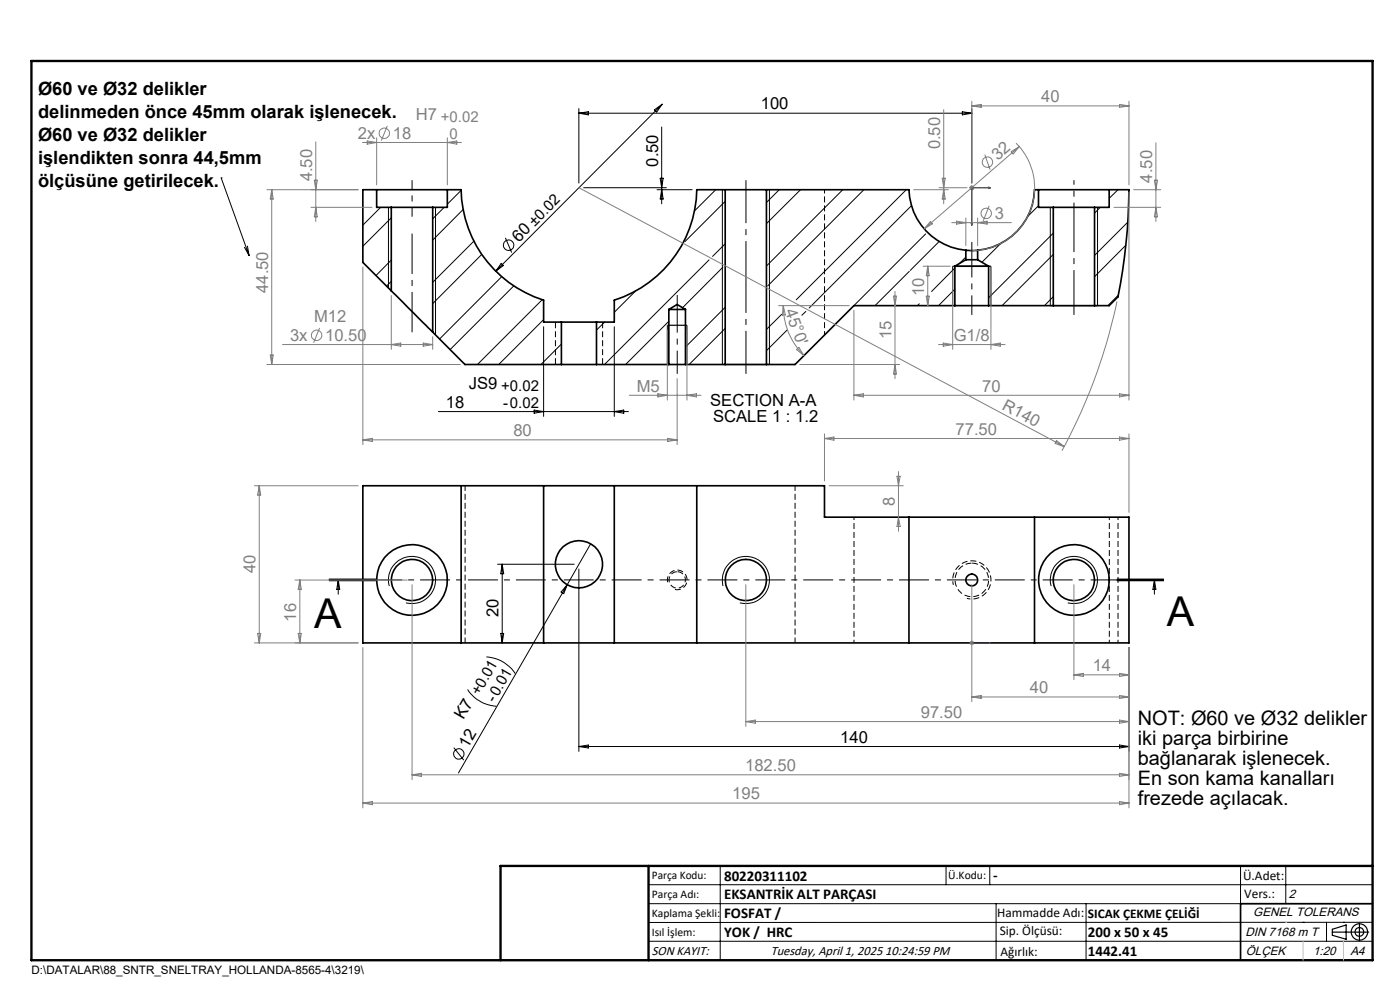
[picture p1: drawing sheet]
<svg xmlns="http://www.w3.org/2000/svg" width="297mm" height="210mm" viewBox="0 0 297 210" stroke-linecap="round" stroke-linejoin="round" font-family="sans-serif">
<path d="M117.8 68.3v9M127.8 77.3v-9M206.2 119.4a3.6 3.6 0 0 1 3.2 5.2 3.6 3.6 0 0 1-6 .6 3.6 3.6 0 0 1 2-5.7l.8-.1M143.1 125a2.08 2.08 0 0 0 2.6-1.8 2.08 2.08 0 0 0-2.2-2.3 2.08 2.08 0 0 0-1.8 2.7M143.7 121.3a1.75 1.75 0 0 1 1.6 2.4 1.75 1.75 0 0 1-2.9 .5 1.75 1.75 0 0 1 .7-2.9h.6" fill="none" stroke="#000" stroke-width=".21" stroke-dasharray="1.3 .6" stroke-dashoffset="-.1" stroke-linecap="butt"/>
<path d="M181.2 109.7v26.6M235.3 109.7v26.6M237.2 109.7v26.6" fill="none" stroke="#000" stroke-width=".21" stroke-dasharray="1.3 .6" stroke-dashoffset=".6" stroke-linecap="butt"/>
<path d="M168.7 103v33.3M98.7 136.3v-33.3" fill="none" stroke="#000" stroke-width=".21" stroke-dasharray="1.3 .6" stroke-dashoffset=".2" stroke-linecap="butt"/>
<g fill="none" stroke="#000" stroke-width=".35">
<path d="M79.9 40.2h15M79.9 40.2h-2.9v15.5l6 6M79.9 40.2v3.8h3.1M83 44h8.8M83 44v17.7M91.8 44v26.4M94.9 40.2h2.9a24.9 24.9 0 0 0 17.5 23.5v4.6h3.8M94.9 40.2v3.8h-3.1M153.8 40.2h8.8M153.8 40.2h-6a25.1 25.1 0 0 1-17.5 23.5v4.6h-3.8M153.8 40.2v37.1M162.6 40.2h30.2a13.3 13.3 0 0 0 12.1 12.9"/>
<path d="M162.6 40.2v37.1M202.6 56.5h7.1M202.6 56.5v8.3M204.9 53.1h2.5M204.9 55.1h2.5M204.9 53.1v2M204.9 55.1l-2.3 1.4M207.4 53.1v2M207.4 55.1l2.3 1.4M209.7 56.5v8.3M220.3 40.2h-.8a13.3 13.3 0 0 1-12.1 12.9M220.3 40.2h15"/>
<path d="M220.3 40.2v3.8h3.1M223.4 44h8.8M223.4 44v20.8M232.2 44v20.8M235.3 40.2h4.2a122.5 122.5 0 0 1-2.3 22.8l-1.9 1.8h-3.1M235.3 40.2v3.8h-3.1M83 61.7l8.8 8.7M91.8 70.4l6.8 6.9h20.5M119.1 77.3h7.4M119.1 68.3h7.4M119.1 68.3v9M126.5 68.3v9"/>
<path d="M126.5 77.3h15.4M141.9 65.6h3.5M141.9 77.3h3.5M141.9 65.6v11.7M141.9 65.6l1.8-1 1.7 1M145.4 65.6v11.7M145.4 77.3h8.4M153.8 77.3h8.8M202.6 64.8h7.1M202.6 64.8h-21.4l-12.5 12.5h-6.1M209.7 64.8h13.7M223.4 64.8h8.8"/>
<path d="M97.8 103h17.5M97.8 103h-20.8v33.4h20.8M97.8 103v33.4M115.3 103h15M115.3 103v33.4M130.3 103h17.5M130.3 103v33.4M147.8 103v33.4M147.8 103h27.1v6.7h17.9M192.8 109.7h26.7M192.8 109.7v26.7M219.5 109.7h20v26.7h-20"/>
<path d="M219.5 109.7v26.7M97.8 136.4h17.5M115.3 136.4h15M130.3 136.4h17.5M147.8 136.4h45M192.8 136.4h26.7M291.2 191.7h-28v12"/>
<circle cx="122.8" cy="119.7" r="5"/>
<circle cx="87.4" cy="123" r="7.5"/>
<circle cx="87.4" cy="123" r="4.4"/>
<circle cx="158.2" cy="123" r="4.4"/>
<circle cx="206.2" cy="123" r="1.26"/>
<circle cx="227.8" cy="123" r="7.5"/>
<circle cx="227.8" cy="123" r="4.4"/>
</g>
<path d="M174.9 40.2v30.9M205.1 126.9a4.1 4.1 0 0 0 5.1-3.5 4.1 4.1 0 0 0-4.4-4.4 4.1 4.1 0 0 0-3.5 5.1" fill="none" stroke="#000" stroke-width=".21" stroke-dasharray="1.3 .6" stroke-dashoffset=".5" stroke-linecap="butt"/>
<g fill="none" stroke="#000" stroke-width=".21">
<path d="M46.9 37.7h.1M46.9 37.7l5.9 16.5M122.8 23v15.8M122.8 24l2-.3v.7zM122.8 24h83.4M123.8 39.8h17.6M138.8 23.3l1.7-1.2-1.2 1.7zM140.1 37.8h.6l-.3 2zM140.4 26.9v16.3M140.5 22.1l-35.3 35.4M204.2 23.7l2 .3-2 .4zM206.2 23v15.8"/>
<path d="M51.9 52.4l.9 1.8M52.5 52.2l.3 2M80.8 44l-3.8 3.8M82.4 44v17.1M83 55.2l-3.2 3.2M83 46.2l-6 6M83 59.7l-1 1M92.4 44v27.1M94.2 44l-2.4 2.4M97.8 40.4l-2.9 2.9M98.2 44.4l-6.4 6.5M100.5 51.1l-8.7 8.8"/>
<path d="M102.2 54l-10.4 10.4M106.3 55.9l.5 .4-1.6 1.2zM106.4 58.7l-13.2 13.2M107.2 50.4l1.3 3.2M139.4 40.2h7.4M140.4 40.2l.3 2h-.6zM150.4 55.1l-22.2 22.2M151.8 40.2l-4.5 4.6M153.2 40.2v37.1M153.4 56.7l-8.6 8.6M153.8 51.7l-2.6 2.7M153.8 42.7l-8.5 8.6"/>
<path d="M163.2 40.2v37.1M165.3 40.2l-2.7 2.8M169.8 40.2l-7.2 7.2M178.8 40.2l-16.2 16.2M183.3 40.2l-20.4 20.4M192.3 40.2l-23.4 23.4M192.9 57.6l-7.3 7.2M193.4 43.6l-21.7 21.7M196.4 49.6l-15.2 15.2M199.2 51.2l-6.1 6.2M202.1 56.5v8.3M202.6 56.9l-5 4.9"/>
<path d="M204.9 54.5l-1.4 1.4M210.2 56.5v8.3M212.3 51.7l-4 3.9M220.3 43.6l-2.3 2.3M222.8 44v20.8M223.4 49.5l-13.7 13.7M223.4 54l-10.8 10.8M232.8 44v20.8M233.4 44l-1.2 1.2M237.2 40.2l-1.9 1.9M238.8 52l-6.6 6.7M239.3 47.1l-7.1 7.1"/>
<path d="M109 60.6l-13.5 13.5M115 63.6l-13.7 13.7M115.3 67.8l-9.5 9.5M115.3 69.3v19M119.1 73l-4.3 4.3M128.3 68.3l-1.8 1.7M130.3 69.3v19M134.8 61.7l-4.5 4.5M141.6 69v8.3M141.9 77.1l-.2 .2M141.9 68.1l-9.2 9.2M145.7 69v8.3"/>
<path d="M153.8 65.2l-8.4 8.4M153.8 69.7l-7.6 7.6M165.8 66.7l-3.2 3.2M167 69.9l-4.4 4.5M171 66.1l-.9 .8M195 64.4l-.4 .4M202.6 61.3l-3.5 3.5M223.4 62.9l-1.8 1.9M237.2 62.6l-2.2 2.2M93 87.3h40.3M113.3 87l2 .3-2 .4zM130.3 87.3l2-.3v.7z"/>
<path d="M105.6 119.7h16.2M106.5 119.7v16.7M106.5 119.7l.4 2h-.7zM125.3 115.3l-5 8.7M69.8 123h10M69.8 123.2h10M69.8 122.8h10M71.8 123v3M71.8 123l.3 2h-.7zM82.6 124.3a5 5 0 0 1 4.4-6.2 5 5 0 0 1 5.4 5.4 5 5 0 0 1-6.3 4.4M103.2 139.3a7.9 7.9 0 0 1 6.1 3.6M106.2 134.4h.7l-.4 2z"/>
<path d="M120.3 124l-23 40M120.3 124l-.7 1.9-.6-.3zM122.8 120.7v38.7M153.4 124.3a5 5 0 0 1 4.4-6.3 5 5 0 0 1 5.4 5.5 5 5 0 0 1-6.2 4.4M223 124.3a5 5 0 0 1 4.4-6.2 5 5 0 0 1 5.4 5.4 5 5 0 0 1-6.3 4.4M236.9 122.8h10zM236.9 123h10M236.9 123.2h10M239.5 137.4v22M244.9 123l.3 2h-.6zM244.9 123v3M96.3 158.6l2.1 2.6"/>
<path d="M99.2 146.3a7.9 7.9 0 0 0 6.1 3.5M122.8 158.4h116.7M122.8 158.4l2-.4v.7zM237.5 158l2 .4-2 .3zM137.6 187.7h153.6M137.6 191.7h153.6M137.6 199.7h153.6M152.8 183.7v20M200.7 183.7v4M210 183.7v4M211.3 191.7v12M230.4 191.7v12"/>
<path d="M263.2 183.7v20M272.8 183.7v8M276.4 195.6h.1M281.4 195.6v4.1M285 195.6h.1M291.2 195.6l-153.6 .1"/>
<circle cx="107.9" cy="52" r="1.1"/>
<circle cx="97.3" cy="159.9" r="1.11"/>
</g>
<g fill="none" stroke="#808080" stroke-width=".21">
<path d="M66.7 38.2h.6l-.3 2zM67 30.1v16.9M76.9 30.2h21M77.9 29.9l2 .3-2 .4zM79.9 29.2v10M82.2 26.7l-1.3 3.1M94.9 29.2v10M94.9 30.2l2-.3v.7zM122.8 39.8l102.9 54.9M199.2 39.8h5.9M199.9 37.8h.6l-.3 2zM200.2 23.3v19.9"/>
<path d="M205.6 39.8h1.1M205.8 39.5l.7 .7M206.2 21.5v17.3M206.2 39.3v1M206.2 22.5h33.3M206.2 22.5l1.9-.4v.7zM206.5 39.5l-.7 .7M208.9 32.8l1.1 3.2M214.5 32.2l1.7-1.1-1.3 1.6zM215.5 30.4a13.3 13.3 0 0 1 2.9 14.6 13.3 13.3 0 0 1-12.5 8.2M216.2 31.1l-20.1 17.4M237.5 22.1l2 .4-2 .3z"/>
<path d="M239.5 21.5v17.7M244.9 38.2h.7l-.4 2zM245.2 30.3v16.7M56.6 40.2h19.4M57.6 40.2v37.1M57.6 40.2l.4 2h-.7zM66 44h12.9M67 44l.3 2h-.6zM77 56.6v37.7M193.8 40.2h7.4M195.8 56.5h5.8M196.8 56.5v8.3"/>
<path d="M196.8 56.5l.3 2h-.6zM197.4 47l.4 .5-1.7 1zM200.2 40.2l.3 2h-.6zM201.9 47.2h12.7M202.1 57.5v16.6M202.9 46.9l2 .3-2 .3zM204.9 46.2v5.9M207.4 46.2v5.9M207.4 47.2l2-.3v.6zM209.8 43.7l-1.2 3.1M210.2 57.5v16.6M236.3 44h9.9"/>
<path d="M239.5 40.8v44.1M240.5 40.2h5.7M245.2 44l.4 2h-.7zM56.6 77.3h41M57.3 75.3h.7l-.4 2zM59.9 73.1h31.9M67.8 69.6l-1.3 3.1M83 62.7v11.4M83 73.1l2-.3v.6zM89.8 72.8l2 .3-2 .3zM91.8 71.4v2.7M141.6 70v14.9"/>
<path d="M145.7 70v14.9M165.2 64.8h15M166.2 64.8a14.9 14.9 0 0 0 4.3 10.6M166.2 64.8l.4 2h-.6zM169 74.1l.5-.4 1 1.7zM169.7 77.3h21.2M181.2 65.8v19.1M189.5 62.8h.7l-.3 2zM189.9 61.8v18.5M189.9 77.3l.3 2h-.7zM196.5 62.8h.6l-.3 2zM199.1 73.1h14.1"/>
<path d="M200.1 72.8l2 .3-2 .3zM210.2 73.1l2-.3v.6zM237 64a116.4 116.4 0 0 1-11.7 31.6M77 93.3h66.7M77 93.3l2-.3v.7zM133.5 83.8h15.2M139.6 83.5l2 .3-2 .4zM141.6 93l2.1 .3-2.1 .4zM143.7 80.3v14M145.7 83.8l2-.3v.7zM174.9 92v10M174.9 93h64.6"/>
<path d="M174.9 93l2-.3v.7zM181.2 83.8h58.3M181.2 83.8l2-.3v.7zM224.2 93.5l1.5 1.2-1.9-.6zM237.5 83.5l2 .3-2 .4zM237.5 92.7l2 .3-2 .4zM239.5 92v16.7M54 103h22M55 103v33.4M55 103l.3 2h-.7zM175.9 103h15.7M190.3 101h.7l-.4 2z"/>
<path d="M190.6 100v12.7M190.6 109.7l.4 2h-.7zM54 136.4h22M54.6 134.4h.7l-.3 2zM62.6 123h23.8M63.3 134.4h.6l-.3 2zM63.6 123v13.4M63.6 123l.3 2h-.6zM77 137.4v34M87.4 124v41.4M158.2 124v30.1M205.6 136.4h1.1"/>
<path d="M205.8 136l.7 .7M206.2 124v24.8M206.5 136l-.7 .7M227.8 124v20.2M239.5 137.4v34M158.2 153.1h81.3M158.2 153.1l2-.4v.7zM206.2 147.8l1.9-.3v.7zM206.2 147.8h33.3M227.8 143.1h11.7M227.8 143.1l2-.3v.7zM237.5 152.7l2 .4-2 .3z"/>
<path d="M237.5 142.8l2 .3-2 .4zM237.5 147.5l2 .3-2 .4zM77 170.3l2-.3v.7zM77 170.3h162.5M87.4 164.4h152.1M87.4 164.4l2-.4v.7zM237.5 164l2 .4-2 .3zM237.5 170l2 .3-2 .4z"/>
<circle cx="81.5" cy="28.3" r="1.09"/>
<circle cx="209.5" cy="34.4" r="1.1"/>
<circle cx="209.2" cy="45.2" r="1.11"/>
<circle cx="67.2" cy="71.1" r="1.09"/>
</g>
<g fill="none" stroke="#000" stroke-width=".25">
<path d="M202.1 56.5h8.1M141.6 69h4.1M153.2 77.3h10M222.8 64.8h10M282.6 197.7h7.8M282.6 197.1l3-.9v3l-3-.8zM288.4 195.8v3.8M106.2 203.7h185"/>
<circle cx="288.4" cy="197.7" r="1.74"/>
<circle cx="288.4" cy="197.7" r=".93"/>
</g>
<path d="M209.8 39.7l.3 .1-.3 .1zM210.1 39.8h-3.9v8M206.1 47.4h.1v.4zM206.1 136.4h.1zM206.2 136.4h.1M206.2 136.4h3.9M210.1 136.4h-.3h.3" fill="none" stroke="#00f" stroke-width=".21"/>
<path d="M227.8 44v22.8" fill="none" stroke="#000" stroke-width=".21" stroke-dasharray="15.2 1.3 1.3 1.3" stroke-dashoffset="5.7" stroke-linecap="butt"/>
<path d="M87.4 49.6v20.9" fill="none" stroke="#000" stroke-width=".21" stroke-dasharray="15.2 1.3 1.3 1.3" stroke-dashoffset="6.7" stroke-linecap="butt"/>
<path d="M206.2 51.3v15.5" fill="none" stroke="#000" stroke-width=".21" stroke-dasharray="15.2 1.3 1.3 1.3" stroke-dashoffset="7.7" stroke-linecap="butt"/>
<path d="M143.7 65.6v-3" fill="none" stroke="#000" stroke-width=".21" stroke-dasharray="15.2 1.3 1.3 1.3" stroke-linecap="butt"/>
<path d="M143.7 65.6v13.7" fill="none" stroke="#000" stroke-width=".21" stroke-dasharray="15.2 1.3 1.3 1.3" stroke-dashoffset="10.3" stroke-linecap="butt"/>
<path d="M158.3 38.2v41.1" fill="none" stroke="#000" stroke-width=".21" stroke-dasharray="15.2 1.3 1.3 1.3" stroke-dashoffset="6.1" stroke-linecap="butt"/>
<path d="M87.4 46v-7.8" fill="none" stroke="#000" stroke-width=".21" stroke-dasharray="15.2 1.3 1.3 1.3" stroke-dashoffset="13.3" stroke-linecap="butt"/>
<path d="M227.8 44v-5.8" fill="none" stroke="#000" stroke-width=".21" stroke-dasharray="15.2 1.3 1.3 1.3" stroke-dashoffset="14.3" stroke-linecap="butt"/>
<path d="M69.8 123h177.1" fill="none" stroke="#000" stroke-width=".21" stroke-dasharray="6.3 1.3 1.3 1.3" stroke-dashoffset="1" stroke-linecap="butt"/>
<path d="M6.7 12.9h284.5v190.8h-284.5zM137.6 183.7v20M291.2 183.7h-185v20" fill="none" stroke="#000" stroke-width=".5"/>
<path d="M276.4 199.7v4M285 199.7v4" fill="none" stroke="#c0c0c0" stroke-width=".21"/>
<path d="M272.8 195.6h.1" fill="none" stroke="#c0c0c0" stroke-width=".25"/>
<g fill="#00f">
<path d="M209.8 136.4h.3zM206.1 136.4h.1z"/>
<path d="M209.8 39.7v.2l.3-.1zM206.1 47.4l.1 .4v-.4zM209.8 39.7v.2l.3-.1zM206.1 47.4l.1 .4v-.4z"/>
</g>
<g font-size="8.7">
<text x="66.7" y="133.3">A</text>
<text x="247.5" y="132.9">A</text>
</g>
<g font-size="4.2">
<text x="241.4" y="153.8">NOT: Ø60 ve Ø32 delikler</text>
<text x="241.4" y="158">iki parça birbirine</text>
<text x="241.4" y="162.2">bağlanarak işlenecek.</text>
<text x="241.4" y="166.5">En son kama kanalları</text>
<text x="241.4" y="170.7">frezede açılacak.</text>
</g>
<g font-size="3.9">
<text x="8.1" y="20.2">Ø60 ve Ø32 delikler</text>
<text x="8.1" y="25.1">delinmeden önce 45mm olarak işlenecek.</text>
<text x="8.1" y="29.9">Ø60 ve Ø32 delikler</text>
<text x="8.1" y="34.8">işlendikten sonra 44,5mm</text>
<text x="8.1" y="39.7">ölçüsüne getirilecek.</text>
</g>
<g font-size="3.5">
<text x="161.4" y="23.2">100</text>
<text x="139.6" y="35.4" transform="rotate(-90 139.6 35.4)">0.50</text>
<text x="110" y="51.5" transform="rotate(-45 110 51.5)">60 ±0.02</text>
<text x="99.4" y="82.6">JS9 +0.02</text>
<text x="94.6" y="86.5">18</text>
<text x="150.7" y="86">SECTION A-A</text>
<text x="151.3" y="89.6">SCALE 1 : 1.2</text>
<text x="105.8" y="130.8" transform="rotate(-90 105.8 130.8)">20</text>
<text x="98.3" y="152.8" transform="rotate(-60 98.3 152.8)">K7 +0.01</text>
<text x="99.3" y="158.9" transform="rotate(-60 99.3 158.9)">12</text>
<text x="178.2" y="157.6">140</text>
</g>
<g font-size="3.5" fill="#808080">
<text x="220.9" y="21.7">40</text>
<text x="75.9" y="29.4">2x</text>
<text x="83.3" y="29.4">18</text>
<text x="88.2" y="25.5">H7 +0.02</text>
<text x="199.4" y="31.7" transform="rotate(-90 199.4 31.7)">0.50</text>
<text x="211.6" y="34.1" transform="rotate(-41 211.6 34.1)">32</text>
<text x="66.2" y="38.5" transform="rotate(-90 66.2 38.5)">4.50</text>
<text x="244.5" y="38.7" transform="rotate(-90 244.5 38.7)">4.50</text>
<text x="211.1" y="46.4">3</text>
<text x="56.9" y="62.1" transform="rotate(-90 56.9 62.1)">44.50</text>
<text x="196" y="62.8" transform="rotate(-90 196 62.8)">10</text>
<text x="66.6" y="68.4">M12</text>
<text x="166.5" y="66" transform="rotate(70 166.5 66)">45°0'</text>
<text x="189.1" y="72" transform="rotate(-90 189.1 72)">15</text>
<text x="61.5" y="72.3">3x</text>
<text x="69" y="72.3">10.50</text>
<text x="202.3" y="72.3">G1/8</text>
<text x="135.1" y="83.1">M5</text>
<text x="208.4" y="83.1">70</text>
<text x="212.4" y="86.7" transform="rotate(28 212.4 86.7)">R140</text>
<text x="108.9" y="92.5">80</text>
<text x="202.7" y="92.2">77.50</text>
<text x="189.8" y="107.4" transform="rotate(-90 189.8 107.4)">8</text>
<text x="54.2" y="121.6" transform="rotate(-90 54.2 121.6)">40</text>
<text x="62.8" y="131.9" transform="rotate(-90 62.8 131.9)">16</text>
<text x="231.8" y="142.4">14</text>
<text x="218.5" y="147">40</text>
<text x="195.3" y="152.3">97.50</text>
<text x="158.1" y="163.6">182.50</text>
<text x="155.3" y="169.6">195</text>
</g>
<text font-size="3.2" fill="#808080" x="95.4" y="29.4">0</text>
<g font-size="3.2">
<text x="106.7" y="86.5">-0.02</text>
<text x="104.9" y="149.1" transform="rotate(-60 104.9 149.1)">-0.01</text>
<text x="153.6" y="190.8">EKSANTRİK ALT PARÇASI</text>
<text x="153.6" y="186.8">80220311102</text>
<text x="210.7" y="186.6">-</text>
<text x="153.6" y="194.8">FOSFAT /</text>
<text x="153.6" y="198.8">YOK / HRC</text>
<text x="230.8" y="198.7">200 x 50 x 45</text>
<text x="230.8" y="202.8">1442.41</text>
</g>
<g font-size="2.8">
<text x="263.7" y="186.7">Ü.Adet:</text>
<text x="263.9" y="190.5">Vers.:</text>
<text x="211.5" y="194.5">Hammadde Adı:</text>
<text x="230.8" y="194.7">SICAK ÇEKME ÇELİĞİ</text>
<text x="138.3" y="202.6">SON KAYIT:</text>
<text x="163.5" y="202.6">Tuesday, April 1, 2025 10:24:59 PM</text>
<text x="212.1" y="198.4">Sip. Ölçüsü:</text>
<text x="212.2" y="202.7">Ağırlık:</text>
</g>
<g font-size="2.6">
<text x="273.4" y="190.4">2</text>
<text x="265.9" y="194.4">GENEL TOLERANS</text>
<text x="264.2" y="198.5">DIN 7168 m T</text>
<text x="264.3" y="202.6">ÖLÇEK</text>
<text x="278.5" y="202.6">1:20</text>
<text x="286.5" y="202.6">A4</text>
</g>
<g font-size="2.5">
<text x="138.3" y="186.4">Parça Kodu:</text>
<text x="138.3" y="190.5">Parça Adı:</text>
<text x="201.2" y="186.5">Ü.Kodu:</text>
<text x="138.3" y="194.5">Kaplama Şekli:</text>
<text x="138.3" y="198.6">Isıl İşlem:</text>
<text x="6.7" y="206.7">D:\DATALAR\88_SNTR_SNELTRAY_HOLLANDA-8565-4\3219\</text>
</g>
</svg>
